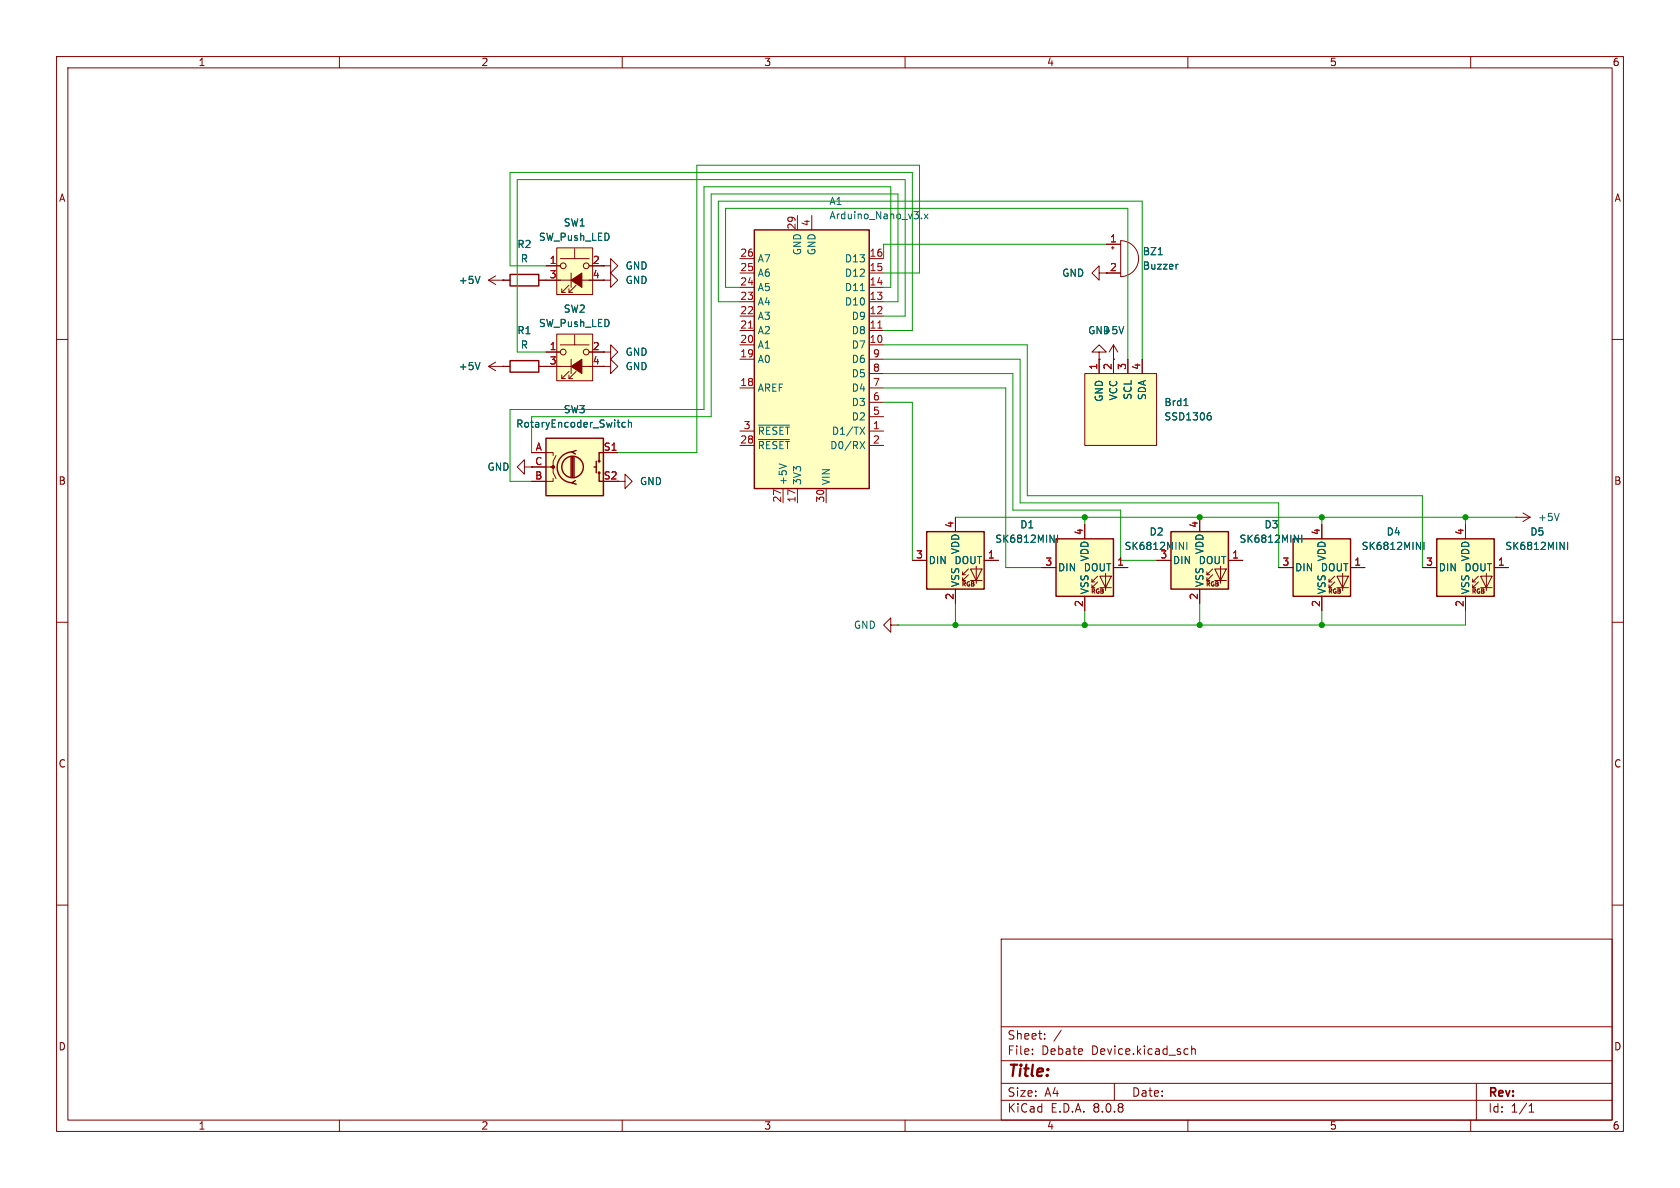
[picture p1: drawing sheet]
<svg xmlns="http://www.w3.org/2000/svg" width="297mm" height="210mm" viewBox="0 0 297 210" stroke-linecap="round" stroke-linejoin="round" font-family="sans-serif">
<g fill="none" stroke="#840000" stroke-width=".18">
<path d="M10 10h277v190h-277zM12 12h273v186h-273zM60 10v2M110 10v2M160 10v2M210 10v2M260 10v2M10 60h2M285 60h2M10 110h2M285 110h2M10 160h2"/>
<path d="M177 166h108v32h-108zM285 160h2M60 198v2M110 198v2M160 198v2M177 194.5h108M177 191.5h108M177 187.5h108M177 181.5h108M182.5 186.3v.1M182.5 185.5v.1M184.7 183.6v.1"/>
<path d="M184.7 182.8v.1M187.6 182.1l-1.3 2M197 191.5v3M209.6 185.4l.4 .1M210 198v2M210 186.3l-.4 .1M210.7 185.5l.2-.1 .3 .1 .1 .9M210.7 184.9v1.5M260 198v2M261 191.5v6.5M270.3 196.6h.9M270.3 195.5l.4-.4v1.5"/>
</g>
<path d="M186.7 95.3h10.1v10.1h-10.1z" fill="#ffffc2"/>
<path d="M191.8 92.7v2.6M184.1 100.3h2.6M191.8 105.4v2.6M193 103.9h.5M193 102.9h.5M194.1 102.9l-1.1 1v-.5M194.1 101.9l-1.1 1v-.5M194.4 101.9h2.1l-1 2zM194.4 103.9h2.1M195.5 101.3v3.1M196.8 100.3h2.6" fill="none" stroke="#840000" stroke-width=".18"/>
<path d="M186.7 95.3h10.1v10.1h-10.1z" fill="none" stroke="#840000" stroke-width=".25"/>
<path d="M208.5 95.9l.7 1.2v-1.2M209.8 95.9v1.2" fill="none" stroke="#006464" stroke-width=".18"/>
<path d="M96.5 77.5h10.2v10.1h-10.2z" fill="#ffffc2"/>
<g fill="none" stroke="#840000" stroke-width=".25">
<path d="M90.2 63.8h5v2h-5zM96.5 77.5h10.2v10.1h-10.2zM101.2 79.9a2.73 2.73 0 0 0-2.7 2.7 2.73 2.73 0 0 0 2.7 2.7M101.9 79.6l-.8 .3 .6 .4M101 80.8v3.5M101.2 80.8v3.5M101.5 80.8v3.5M101.7 85l-.6 .3 .8 .3M105 82.6h.4M105.4 81.5v2.1M105.9 83.6v1.5h.8M106.7 80h-.8v1.5"/>
<circle cx="101.2" cy="82.6" r="1.9"/>
<circle cx="105.9" cy="81.5" r=".13"/>
<circle cx="105.9" cy="83.6" r=".13"/>
</g>
<circle cx="97.8" cy="82.5" r=".25" fill="#840000" stroke="#840000" stroke-width=".18"/>
<g fill="none" stroke="#840000" stroke-width=".18">
<path d="M86.4 49.5l1.2 .8M86.4 49.5h2.5M87.6 48.8l-1.2 .7M88.9 49.5h.1M106.7 49.5h1.2v-1.2l1.3 1.2-1.3 1.3v-1.3M106.7 49.5h.1M106.7 47h1.2v-1.3l1.3 1.3-1.3 1.3v-1.3M106.7 47h.1M86.4 64.8h3.8M86.4 64.8l1.2 .7M87.6 64l-1.2 .8M88.9 64.8h.1"/>
<path d="M95.2 64.8h1.3M106.7 64.8h1.2v-1.3l1.3 1.3-1.3 1.2v-1.2M106.7 64.8h.1M106.7 62.2h1.2v-1.2l1.3 1.2-1.3 1.3v-1.3M106.7 62.2h.1M94 80h3.8v.5M94 82.6h3.8v1l.5 1M97.8 84.6v.5h-3.8M98.3 80.5l-.5 1v1.1h-.5M106.7 80h2.5M109.2 85.1h1.3v-1.3l1.3 1.3-1.3 1.3v-1.3"/>
</g>
<path d="M84.9 48.8l-.5 1.3M84.9 64.1l-.5 1.2M110.6 74.7h-.4l-.3 .2 .2 .5h.5M111.1 74.8l.2-.1h.3v.8M111.1 74.2v1.3" fill="none" stroke="#006464" stroke-width=".18"/>
<path d="M98.4 43.8h6.4v8.3h-6.4z" fill="#ffffc2"/>
<g fill="none" stroke="#840000" stroke-width=".18">
<path d="M96.5 49.5h10.2M96.5 47h2.6M98.4 43.8h6.4v8.3h-6.4zM99.1 45.7h5M99.3 51.1v.6h.6M100.6 51.1v.6h.6M100.6 50.4l-1.3 1.3M101 48.3v2.5M101.6 43.9v1.8M101.9 50.4l-1.3 1.3M104.1 47h2.6"/>
<circle cx="99.6" cy="47" r=".51"/>
<circle cx="103.6" cy="47" r=".51"/>
</g>
<path d="M101 49.5l1.9-1.2v2.5z" fill="#840000" stroke="#840000" stroke-width=".18"/>
<path d="M98.4 59.1h6.4v8.2h-6.4z" fill="#ffffc2"/>
<g fill="none" stroke="#840000" stroke-width=".18">
<path d="M88.9 49.5h1.3M95.2 49.5h1.3M98.4 59.1h6.4v8.2h-6.4zM101.6 59.2v1.8M96.5 64.8h10.2M96.5 62.2h2.6M99.1 61h5M99.3 66.3v.6h.6M100.6 66.3v.6h.6M100.6 65.7l-1.3 1.2M101 63.5v2.5M101.9 65.7l-1.3 1.2"/>
<path d="M104.1 62.2h2.6M92.7 82.6v-1.3l-1.3 1.3 1.3 1.2v-1.2h1.3M268 91.4h.1M268 91.4h2.5M269.2 90.7l1.3 .7M270.5 91.4l-1.3 .8"/>
<circle cx="99.6" cy="62.2" r=".51"/>
<circle cx="103.6" cy="62.2" r=".51"/>
</g>
<path d="M101 64.8l1.9-1.3v2.5z" fill="#840000" stroke="#840000" stroke-width=".18"/>
<path d="M90.2 48.5h5v2h-5z" fill="none" stroke="#840000" stroke-width=".25"/>
<path d="M275.6 90.7l-.4 1.3" fill="none" stroke="#006464" stroke-width=".18"/>
<path d="M254 95.3h10.2v10.1h-10.2z" fill="#ffffc2"/>
<g fill="none" stroke="#840000" stroke-width=".18">
<path d="M259.1 92.7v2.6M157.5 110.5v-1.3l-1.3 1.3 1.3 1.3v-1.3h1.2M158.7 110.5h.1M251.5 100.3h2.5M259.1 105.4v2.6M260.3 103.9h.6M260.3 102.9h.6M261.4 102.9l-1.1 1v-.5M261.4 101.9l-1.1 1v-.5M261.7 101.9h2.1l-1 2zM261.7 103.9h2.1M262.8 101.3v3.1"/>
<path d="M264.2 100.3h2.5"/>
</g>
<path d="M254 95.3h10.2v10.1h-10.2z" fill="none" stroke="#840000" stroke-width=".25"/>
<path d="M275.8 95.9l.7 1.2v-1.2M277.1 95.9v1.2" fill="none" stroke="#006464" stroke-width=".18"/>
<path d="M163.8 94h10.2v10.1h-10.2z" fill="#ffffc2"/>
<path d="M161.3 99.1h2.5M168.9 91.4v2.6M174 99.1h2.5M168.9 104.1v2.6M170.2 102.6h.5M170.2 101.6h.5M171.2 101.6l-1 1v-.5M171.2 100.6l-1 1v-.5M171.6 100.6h2l-1 2zM171.6 102.6h2M172.6 100.1v3" fill="none" stroke="#840000" stroke-width=".18"/>
<path d="M163.8 94h10.2v10.1h-10.2z" fill="none" stroke="#840000" stroke-width=".25"/>
<path d="M185.6 94.6l.8 1.3v-1.3M187 94.6v1.3" fill="none" stroke="#006464" stroke-width=".18"/>
<path d="M133.3 40.6h20.4v45.8h-20.4z" fill="#ffffc2"/>
<path d="M133.3 40.6h20.4v45.8h-20.4z" fill="none" stroke="#840000" stroke-width=".25"/>
<g fill="none" stroke="#840000" stroke-width=".18">
<path d="M141 38.1v2.5M143.5 38.1v2.5M130.8 58.4h2.5M130.8 55.9h2.5M130.8 53.3h2.5M130.8 50.8h2.5M130.8 48.3h2.5M130.8 45.7h2.5M153.7 58.4h2.5M153.7 55.9h2.5M153.7 53.3h2.5M153.7 50.8h2.5"/>
<path d="M153.7 48.3h2.5M153.7 45.7h2.5M194.3 48.3v-1.3l-1.3 1.3 1.3 1.2v-1.2h3.8M195.6 43.2h2.5M196.5 43.8h.5M196.7 43.6v.5M198.1 42.5a3.2 3.2 0 0 1 3.2 3.2 3.2 3.2 0 0 1-3.2 3.2zM130.8 76.2h2.5M130.8 61h2.5M130.8 68.6h2.5M130.8 63.5h2.5M130.8 78.7h2.5"/>
<path d="M153.7 76.2h2.5M153.7 61h2.5M153.7 68.6h2.5M153.7 63.5h2.5M153.7 78.7h2.5M153.7 73.7h2.5M153.7 71.1h2.5M153.7 66h2.5M194.3 62.2h1.3l-1.3-1.2-1.3 1.2h1.3v1.3M194.3 63.5h.1M196.8 63.5h.1M196.8 61l-.7 1.2"/>
<path d="M196.8 61v2.5M196.8 61l.8 1.2M138.4 86.4v2.5M141 86.4v2.5M146 86.4v2.5"/>
</g>
<g fill="none" stroke="#006464" stroke-width=".18">
<path d="M162.9 38.6v.1M163.4 37.8l.7 .9M164.1 37.8l-.7 .9M152.1 51.4h.7M198.7 57.7l-.5 1.3M204.8 45h.7M208.3 46.7l-.3 .1M134.1 77.7h5.5M134.1 75.2h5.5M152 75.5l.9 1.3M152 78l.9 1.3M152.9 75.5l-.9 1.3"/>
<path d="M152.9 78l-.9 1.3M137.7 82l1.3 .4"/>
</g>
<path d="M132.3 58h.7M155.2 58h.7" fill="none" stroke="#a90000" stroke-width=".18"/>
<path d="M191.8 66h12.7v12.7h-12.7z" fill="#ffffc2"/>
<path d="M191.8 66h12.7v12.7h-12.7zM194.3 63.5v2.5M196.8 63.5v2.5M199.4 63.5v2.5M201.9 63.5v2.5" fill="none" stroke="#840000" stroke-width=".18"/>
<path d="M209.3 71.7h.7M213.7 73.5h.2l.2 .2v.4l-.4 .1M213.8 73h.2" fill="none" stroke="#006464" stroke-width=".18"/>
<path d="M228.6 95.3h10.2v10.1h-10.2z" fill="#ffffc2"/>
<path d="M233.7 92.7v2.6M226.1 100.3h2.5M233.7 105.4v2.6M234.9 103.9h.6M234.9 102.9h.6M236 102.9l-1.1 1v-.5M236 101.9l-1.1 1v-.5M236.3 101.9h2.1l-1 2zM236.3 103.9h2.1M237.4 101.3v3.1M238.8 100.3h2.5" fill="none" stroke="#840000" stroke-width=".18"/>
<path d="M228.6 95.3h10.2v10.1h-10.2z" fill="none" stroke="#840000" stroke-width=".25"/>
<path d="M250.4 95.9l.7 1.2v-1.2M251.7 95.9v1.2" fill="none" stroke="#006464" stroke-width=".18"/>
<path d="M207 94h10.2v10.1h-10.2z" fill="#ffffc2"/>
<g fill="none" stroke="#840000" stroke-width=".18">
<path d="M88.9 49.5h.1M88.9 49.5h1.3M95.2 49.5h3.9M96.5 47h2.6M104.1 49.5h2.6M104.1 47h2.6M106.7 47h.1M106.7 49.5h.1M195.6 43.2h2.5M195.6 48.3h2.5M88.9 64.8h.1M88.9 64.8h1.3"/>
<path d="M95.2 64.8h3.9M96.5 62.2h2.6M104.1 62.2h2.6M104.1 64.8h2.6M106.7 62.2h.1M106.7 64.8h.1M194.3 63.5h.1M194.3 63.5v2.5M196.8 63.5h.1M196.8 63.5v2.5M199.4 63.5v2.5M201.9 63.5v2.5"/>
<path d="M94 80h2.5M94 85.1h2.5M94 82.6h2.5M106.7 80h2.5M161.3 99.1h2.5M168.9 91.4v2.6M174 99.1h2.5M191.8 92.7v2.6M204.5 99.1h2.5M212.1 91.4v2.6M217.2 99.1h2.5M233.7 92.7v2.6"/>
<path d="M259.1 92.7v2.6M168.9 104.1v2.6M184.1 100.3h2.6M191.8 105.4v2.6M196.8 100.3h2.6M212.1 104.1v2.6M213.4 102.6h.5M213.4 101.6h.5M214.4 101.6l-1 1v-.5M214.4 100.6l-1 1v-.5M214.8 100.6h2l-1 2zM214.8 102.6h2"/>
<path d="M215.8 100.1v3M226.1 100.3h2.5M233.7 105.4v2.6M238.8 100.3h2.5M251.5 100.3h2.5M259.1 105.4v2.6M264.2 100.3h2.5"/>
</g>
<path d="M207 94h10.2v10.1h-10.2z" fill="none" stroke="#840000" stroke-width=".25"/>
<g fill="none" stroke="#006464" stroke-width=".18">
<path d="M84.9 48.8l-.5 1.3M198.7 57.7l-.5 1.3M204.8 45h.7M208.3 46.7l-.3 .1M84.9 64.1l-.5 1.2M110.6 74.7h-.4l-.3 .2 .2 .5h.5M111.1 74.8l.2-.1h.3v.8M111.1 74.2v1.3M209.3 71.7h.7M213.7 73.5h.2l.2 .2v.4l-.4 .1M213.8 73h.2M185.6 94.6l.8 1.3v-1.3"/>
<path d="M187 94.6v1.3M208.5 95.9l.7 1.2v-1.2M209.8 95.9v1.2M228.8 94.6l.7 1.3v-1.3M230.1 94.6v1.3M250.4 95.9l.7 1.2v-1.2M251.7 95.9v1.2M275.8 95.9l.7 1.2v-1.2M277.1 95.9v1.2"/>
</g>
<g fill="none" stroke="#009600" stroke-width=".18">
<path d="M96.5 47h-6.3v-16.5h71.1v27.9h-5.1M130.8 50.8h-2.5v-14h71.1v26.7M130.8 53.3h-3.8v-17.7h74.9v27.9M156.2 48.3h6.4v-19.1h-39.4v50.8h-14M156.2 50.8h1.3v-17.8h-33v39.4h-34.3v12.7h3.8M156.2 55.9h3.8v-24.1h-68.6v30.4h5.1M156.2 53.3h2.5v-19h-33v39.4h-31.7v6.3M195.6 43.2h-39.4v2.5M156.2 66h22.9v24.2h19v8.9h6.4M156.2 61h25.4v26.6h69.9v12.7M156.2 63.5h24.1v25.4h45.8v11.4M156.2 68.6h21.6v31.7h6.3"/>
<path d="M156.2 71.1h5.1v28M168.9 91.4h99.1M191.8 91.4v1.3M233.7 91.4v1.3M259.1 91.4v1.3M168.9 106.7v3.8M191.8 108v2.5M212.1 106.7v3.8M233.7 108v2.5M259.1 108v2.5h-100.4"/>
</g>
<g fill="#009600" stroke="#009600" stroke-width=".18">
<circle cx="233.7" cy="91.4" r=".46"/>
<circle cx="233.7" cy="110.5" r=".46"/>
<circle cx="212.1" cy="110.5" r=".46"/>
<circle cx="259.1" cy="91.4" r=".46"/>
<circle cx="212.1" cy="91.4" r=".46"/>
<circle cx="191.8" cy="91.4" r=".46"/>
<circle cx="191.8" cy="110.5" r=".46"/>
<circle cx="168.9" cy="110.5" r=".46"/>
</g>
<text font-size="2.8" fill="#840000" x="178" y="190.9">Title:</text>
<g font-size="2.1" fill="#840000">
<text x="178" y="184">Sheet:</text>
<text x="178" y="186.7">File:</text>
<text x="184.1" y="186.7">Debate</text>
<text x="193" y="186.7">Device.kicad_sch</text>
<text x="178" y="196.9">KiCad</text>
<text x="178" y="194.1">Size:</text>
<text x="184.7" y="194.1">A4</text>
<text x="185.7" y="196.9">E.D.A.</text>
<text x="193.3" y="196.9">8.0.8</text>
<text x="200" y="194.1">Date:</text>
<text x="263" y="194.3">Rev:</text>
<text x="263" y="196.9">Id:</text>
<text x="267.1" y="196.9">1/1</text>
</g>
<g font-size="1.8" fill="#840000">
<text x="35" y="11.9">1</text>
<text x="85" y="11.9">2</text>
<text x="135" y="11.9">3</text>
<text x="185" y="11.9">4</text>
<text x="235" y="11.9">5</text>
<text x="285" y="11.9">6</text>
<text x="10.3" y="35.9">A</text>
<text x="285.3" y="35.9">A</text>
<text x="196.1" y="48">2</text>
<text x="94.5" y="82.3">C</text>
<text x="10.3" y="85.9">B</text>
<text x="285.3" y="85.9">B</text>
<text x="10.3" y="135.9">C</text>
<text x="285.3" y="135.9">C</text>
<text x="10.3" y="185.9">D</text>
<text x="285.3" y="185.9">D</text>
<text x="35" y="199.9">1</text>
<text x="85" y="199.9">2</text>
<text x="135" y="199.9">3</text>
<text x="185" y="199.9">4</text>
<text x="235" y="199.9">5</text>
<text x="285" y="199.9">6</text>
</g>
<g font-size="1.8" fill="#006464">
<text x="99.6" y="40.2">SW1</text>
<text x="146.5" y="36.4">A1</text>
<text x="146.5" y="39">Arduino_Nano_v3.x</text>
<text x="91.4" y="44">R2</text>
<text x="92" y="46.6">R</text>
<text x="95.2" y="42.8">SW_Push_LED</text>
<text x="110.5" y="47.9">GND</text>
<text x="133.9" y="46.6">A7</text>
<text x="141.8" y="45.2" transform="rotate(-90 141.8 45.2)">GND</text>
<text x="144.4" y="45.2" transform="rotate(-90 144.4 45.2)">GND</text>
<text x="149.3" y="46.6">D13</text>
<text x="201.9" y="45.3">BZ1</text>
<text x="201.9" y="47.9">Buzzer</text>
<text x="81" y="50.4">+5V</text>
<text x="110.5" y="50.4">GND</text>
<text x="133.9" y="51.7">A5</text>
<text x="133.9" y="49.1">A6</text>
<text x="149.3" y="51.7">D11</text>
<text x="149.3" y="49.1">D12</text>
<text x="187.7" y="49.1">GND</text>
<text x="91.4" y="59.3">R1</text>
<text x="95.2" y="58">SW_Push_LED</text>
<text x="99.6" y="55.5">SW2</text>
<text x="133.9" y="59.3">A2</text>
<text x="133.9" y="56.7">A3</text>
<text x="133.9" y="54.2">A4</text>
<text x="149.3" y="54.2">D10</text>
<text x="150.5" y="59.3">D8</text>
<text x="150.5" y="56.7">D9</text>
<text x="192.3" y="59.3">GND</text>
<text x="194.8" y="59.3">+5V</text>
<text x="81" y="65.6">+5V</text>
<text x="92" y="61.8">R</text>
<text x="110.5" y="65.6">GND</text>
<text x="110.5" y="63.1">GND</text>
<text x="133.9" y="64.4">A0</text>
<text x="133.9" y="61.8">A1</text>
<text x="150.5" y="61.8">D7</text>
<text x="150.5" y="64.4">D6</text>
<text x="133.9" y="69.4">AREF</text>
<text x="150.5" y="72">D3</text>
<text x="150.5" y="69.4">D4</text>
<text x="150.5" y="66.9">D5</text>
<text x="195.2" y="71.1" transform="rotate(-90 195.2 71.1)">GND</text>
<text x="197.7" y="70.9" transform="rotate(-90 197.7 70.9)">VCC</text>
<text x="200.3" y="70.8" transform="rotate(-90 200.3 70.8)">SCL</text>
<text x="202.8" y="70.8" transform="rotate(-90 202.8 70.8)">SDA</text>
<text x="205.7" y="72">Brd1</text>
<text x="91.2" y="75.8">RotaryEncoder_Switch</text>
<text x="99.6" y="73.3">SW3</text>
<text x="133.9" y="77.1">~{RESET}</text>
<text x="147" y="77.1">D1/TX</text>
<text x="150.5" y="74.5">D2</text>
<text x="205.7" y="74.5">SSD1306</text>
<text x="86.1" y="83.4">GND</text>
<text x="133.9" y="79.6">~{RESET}</text>
<text x="146.7" y="79.6">D0/RX</text>
<text x="113" y="86">GND</text>
<text x="139.3" y="85.9" transform="rotate(-90 139.3 85.9)">+5V</text>
<text x="141.8" y="85.9" transform="rotate(-90 141.8 85.9)">3V3</text>
<text x="146.9" y="85.9" transform="rotate(-90 146.9 85.9)">VIN</text>
<text x="180.3" y="93.6">D1</text>
<text x="203.1" y="94.9">D2</text>
<text x="223.4" y="93.6">D3</text>
<text x="245" y="94.9">D4</text>
<text x="270.4" y="94.9">D5</text>
<text x="271.8" y="92.3">+5V</text>
<text x="164.1" y="99.9">DIN</text>
<text x="168.6" y="99.9">DOUT</text>
<text x="169.8" y="98.1" transform="rotate(-90 169.8 98.1)">VDD</text>
<text x="175.9" y="96.1">SK6812MINI</text>
<text x="186.9" y="101.2">DIN</text>
<text x="191.5" y="101.2">DOUT</text>
<text x="192.6" y="99.3" transform="rotate(-90 192.6 99.3)">VDD</text>
<text x="198.7" y="97.4">SK6812MINI</text>
<text x="205" y="98.8">3</text>
<text x="207.3" y="99.9">DIN</text>
<text x="211.8" y="99.9">DOUT</text>
<text x="213" y="98.1" transform="rotate(-90 213 98.1)">VDD</text>
<text x="219" y="96.1">SK6812MINI</text>
<text x="228.9" y="101.2">DIN</text>
<text x="233.4" y="101.2">DOUT</text>
<text x="234.5" y="99.3" transform="rotate(-90 234.5 99.3)">VDD</text>
<text x="240.6" y="97.4">SK6812MINI</text>
<text x="254.3" y="101.2">DIN</text>
<text x="258.8" y="101.2">DOUT</text>
<text x="259.9" y="99.3" transform="rotate(-90 259.9 99.3)">VDD</text>
<text x="266" y="97.4">SK6812MINI</text>
<text x="169.8" y="103.9" transform="rotate(-90 169.8 103.9)">VSS</text>
<text x="192.6" y="105.2" transform="rotate(-90 192.6 105.2)">VSS</text>
<text x="213" y="103.9" transform="rotate(-90 213 103.9)">VSS</text>
<text x="234.5" y="105.2" transform="rotate(-90 234.5 105.2)">VSS</text>
<text x="259.9" y="105.2" transform="rotate(-90 259.9 105.2)">VSS</text>
<text x="150.9" y="111.4">GND</text>
</g>
<g font-size="1.8" fill="#a90000">
<text x="140.7" y="40.7" transform="rotate(-90 140.7 40.7)">29</text>
<text x="143.3" y="40.1" transform="rotate(-90 143.3 40.1)">4</text>
<text x="97.1" y="46.7">1</text>
<text x="104.7" y="46.7">2</text>
<text x="130.8" y="45.5">26</text>
<text x="153.6" y="45.5">16</text>
<text x="196.1" y="42.9">1</text>
<text x="97.1" y="49.3">3</text>
<text x="104.7" y="49.3">4</text>
<text x="130.8" y="53.1">23</text>
<text x="130.8" y="50.5">24</text>
<text x="130.8" y="48">25</text>
<text x="153.6" y="53.1">13</text>
<text x="153.6" y="50.5">14</text>
<text x="153.6" y="48">15</text>
<text x="130.8" y="58.2">21</text>
<text x="130.8" y="55.6">22</text>
<text x="153.6" y="58.2">11</text>
<text x="153.6" y="55.6">12</text>
<text x="97.1" y="62">1</text>
<text x="97.1" y="64.5">3</text>
<text x="104.7" y="62">2</text>
<text x="104.7" y="64.5">4</text>
<text x="130.8" y="63.2">19</text>
<text x="130.8" y="60.7">20</text>
<text x="153.6" y="60.7">10</text>
<text x="154.2" y="65.8">8</text>
<text x="154.2" y="63.2">9</text>
<text x="194.1" y="65.5" transform="rotate(-90 194.1 65.5)">1</text>
<text x="196.6" y="65.5" transform="rotate(-90 196.6 65.5)">2</text>
<text x="199.1" y="65.5" transform="rotate(-90 199.1 65.5)">3</text>
<text x="201.7" y="65.5" transform="rotate(-90 201.7 65.5)">4</text>
<text x="130.8" y="68.3">18</text>
<text x="154.2" y="70.9">6</text>
<text x="154.2" y="68.3">7</text>
<text x="131.4" y="75.9">3</text>
<text x="154.2" y="75.9">1</text>
<text x="154.2" y="73.4">5</text>
<text x="94.6" y="79.8">A</text>
<text x="106.6" y="79.8">S1</text>
<text x="130.8" y="78.5">28</text>
<text x="154.2" y="78.5">2</text>
<text x="94.5" y="84.8">B</text>
<text x="106.6" y="84.8">S2</text>
<text x="138.2" y="88.9" transform="rotate(-90 138.2 88.9)">27</text>
<text x="140.7" y="88.9" transform="rotate(-90 140.7 88.9)">17</text>
<text x="145.8" y="88.9" transform="rotate(-90 145.8 88.9)">30</text>
<text x="168.7" y="93.4" transform="rotate(-90 168.7 93.4)">4</text>
<text x="191.5" y="94.7" transform="rotate(-90 191.5 94.7)">4</text>
<text x="211.8" y="93.4" transform="rotate(-90 211.8 93.4)">4</text>
<text x="233.4" y="94.7" transform="rotate(-90 233.4 94.7)">4</text>
<text x="258.8" y="94.7" transform="rotate(-90 258.8 94.7)">4</text>
<text x="161.9" y="98.8">3</text>
<text x="174.6" y="98.8">1</text>
<text x="184.7" y="100.1">3</text>
<text x="197.4" y="100.1">1</text>
<text x="217.7" y="98.8">1</text>
<text x="226.6" y="100.1">3</text>
<text x="239.3" y="100.1">1</text>
<text x="252" y="100.1">3</text>
<text x="264.7" y="100.1">1</text>
<text x="168.7" y="106.1" transform="rotate(-90 168.7 106.1)">2</text>
<text x="191.5" y="107.4" transform="rotate(-90 191.5 107.4)">2</text>
<text x="211.8" y="106.1" transform="rotate(-90 211.8 106.1)">2</text>
<text x="233.4" y="107.4" transform="rotate(-90 233.4 107.4)">2</text>
<text x="258.8" y="107.4" transform="rotate(-90 258.8 107.4)">2</text>
</g>
<g font-size="1.1" fill="#840000">
<text x="169.9" y="103.9">RGB</text>
<text x="192.8" y="105.1">RGB</text>
<text x="213.1" y="103.9">RGB</text>
<text x="234.7" y="105.1">RGB</text>
<text x="260.1" y="105.1">RGB</text>
</g>
</svg>
